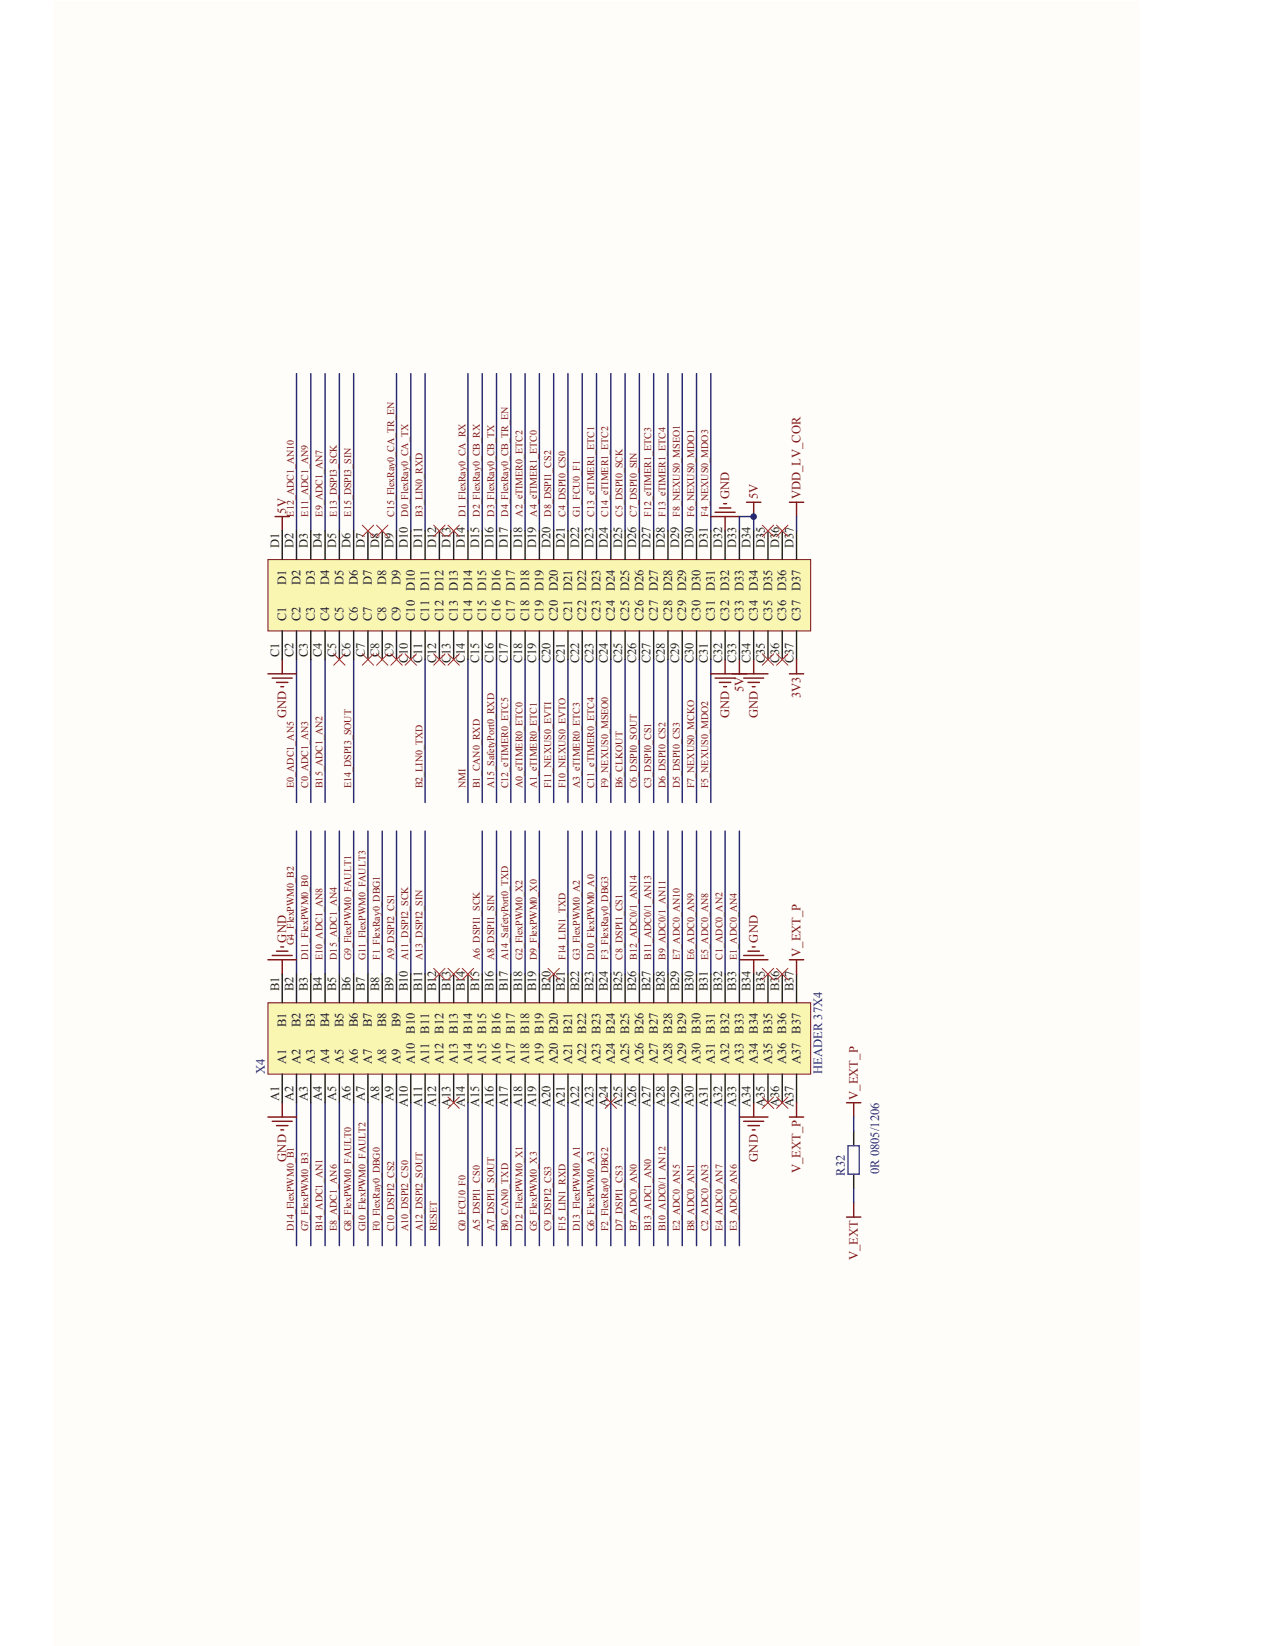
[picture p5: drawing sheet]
<svg xmlns="http://www.w3.org/2000/svg" width="216mm" height="279mm" viewBox="0 0 216 279" stroke-linecap="round" stroke-linejoin="round" font-family="sans-serif">
<path d="M9.1 .3h184.3v279.1h-184.3z" fill="#fefdf9"/>
<path d="M9.1 .3h184.3v279.1h-184.3z" fill="none" stroke="#fefdf9" stroke-width=".17"/>
<path d="M9.1 .3h184.3v279.1h-184.3z" fill="#fefdf9"/>
<path d="M9.1 .3h184.3v279.1h-184.3z" fill="none" stroke="#fefdf9" stroke-width=".17"/>
<g fill="none" stroke="#272872" stroke-width=".24">
<path d="M50.3 63.4v26.7M52.8 63.4v26.7M55.2 63.4v26.7M57.6 63.4v26.7M60 63.4v26.7M67.3 63.4v26.7M69.7 63.4v26.7M72.2 63.4v26.7M79.4 63.4v26.7M81.9 63.4v26.7M84.3 63.4v26.7M86.7 63.4v26.7"/>
<path d="M89.1 63.4v26.7M91.6 63.4v26.7M94 63.4v26.7M96.4 63.4v26.7M98.8 63.4v26.7M101.3 63.4v26.7M103.7 63.4v26.7M106.1 63.4v26.7M108.5 63.4v26.7M111 63.4v26.7M113.4 63.4v26.7M115.8 63.4v26.7"/>
<path d="M118.2 63.4v26.7M120.6 63.4v26.7M125.5 90.1v-2.4h2.4v2.4M50.3 112v24.2M52.8 112v24.2M55.2 112v24.2M60 112v24.2M72.2 112v24.2M79.4 112v24.2M81.9 112v24.2M84.3 112v24.2M86.7 112v24.2"/>
<path d="M89.1 112v24.2M91.6 112v24.2M94 112v24.2M96.4 112v24.2M98.8 112v24.2M101.3 112v24.2M103.7 112v24.2M106.1 112v24.2M108.5 112v24.2M113.4 112v24.2M115.8 112v24.2M118.2 112v24.2"/>
<path d="M120.6 112v24.2M50.3 141.1v24.2M52.8 141.1v24.2M55.2 141.1v24.2M60 141.1v24.2M62.5 141.1v24.2M67.3 141.1v24.2M69.7 141.1v24.2M72.2 141.1v24.2M81.9 141.1v24.2M84.3 141.1v24.2M86.7 141.1v24.2"/>
<path d="M89.1 141.1v24.2M91.6 141.1v24.2M96.4 141.1v24.2M98.8 141.1v24.2M101.3 141.1v24.2M103.7 141.1v24.2M108.5 141.1v24.2M111 141.1v24.2M113.4 141.1v24.2M115.8 141.1v24.2M118.2 141.1v24.2M120.6 141.1v24.2"/>
<path d="M123.1 141.1v24.2M50.3 187.2v24.2M52.8 187.2v24.2M55.2 187.2v24.2M60 187.2v24.2M62.5 187.2v24.2M64.9 187.2v24.2M67.3 187.2v24.2M69.7 187.2v24.2M72.2 187.2v24.2M74.6 187.2v24.2M79.4 187.2v24.2"/>
<path d="M81.9 187.2v24.2M84.3 187.2v24.2M86.7 187.2v24.2M89.1 187.2v24.2M91.6 187.2v24.2M96.4 187.2v24.2M101.3 187.2v24.2M106.1 187.2v24.2M108.5 187.2v24.2M111 187.2v24.2M113.4 187.2v24.2M115.8 187.2v24.2"/>
<path d="M118.2 187.2v24.2M120.6 187.2v24.2M123.1 187.2v24.2"/>
</g>
<g fill="none" stroke="#7d1315" stroke-width=".24">
<path d="M46.7 87.7h2.4M47.9 87.7v2.4M120.6 87.7h4.9M121.4 87h3.4M122.1 86.2h1.9M122.8 85.5h.5M123.1 87.7v2.4M126.7 85.3h2.4M127.9 85.3v2.4M45.5 114.4h4.8M46.2 115.1h3.4M46.9 115.8h2"/>
<path d="M47.7 116.6h.4M47.9 112v2.4M120.6 114.4h9.7M121.4 115.1h3.4M122.1 115.8h1.9M122.8 116.6h.5M123.1 112v2.4M125.5 112v2.4M126.2 115.1h3.4M127 115.8h1.9M127.7 116.6h.5M127.9 112v2.4"/>
<path d="M45.5 162.9h4.8M46.2 162.2h3.4M46.9 161.5h2M47.7 160.7h.4M47.9 162.9v2.4M125.5 162.9h4.8M126.2 162.2h3.4M127 161.5h1.9M127.7 160.7h.5M127.9 162.9v2.4M45.5 189.6h4.8M46.2 190.3h3.4"/>
<path d="M46.9 191.1h2M47.7 191.8h.4M47.9 187.2v2.4M125.5 189.6h4.8M126.2 190.3h3.4M127 191.1h1.9M127.7 191.8h.5M127.9 187.2v2.4"/>
</g>
<path d="M45.5 170.2h92.1v12.1h-92.1z" fill="#f8f6b1"/>
<path d="M45.5 170.2h92.1v12.1h-92.1z" fill="none" stroke="#7d1315" stroke-width=".17"/>
<g fill="none" stroke="#231f20" stroke-width=".24">
<path d="M47.9 165.3v4.9M50.3 165.3v4.9M52.8 165.3v4.9M55.2 165.3v4.9M57.6 165.3v4.9M60 165.3v4.9M62.5 165.3v4.9M64.9 165.3v4.9M67.3 165.3v4.9M69.7 165.3v4.9M72.2 165.3v4.9M74.6 165.3v4.9"/>
<path d="M77 165.3v4.9M79.4 165.3v4.9M81.9 165.3v4.9M84.3 165.3v4.9M86.7 165.3v4.9M89.1 165.3v4.9M91.6 165.3v4.9M94 165.3v4.9M96.4 165.3v4.9M98.8 165.3v4.9M101.3 165.3v4.9M103.7 165.3v4.9"/>
<path d="M106.1 165.3v4.9M108.5 165.3v4.9M111 165.3v4.9M113.4 165.3v4.9M115.8 165.3v4.9M118.2 165.3v4.9M120.6 165.3v4.9M123.1 165.3v4.9M47.9 182.3v4.9M50.3 182.3v4.9M52.8 182.3v4.9M55.2 182.3v4.9"/>
<path d="M57.6 182.3v4.9M60 182.3v4.9M62.5 182.3v4.9M64.9 182.3v4.9M67.3 182.3v4.9M69.7 182.3v4.9M72.2 182.3v4.9M74.6 182.3v4.9M77 182.3v4.9M79.4 182.3v4.9M81.9 182.3v4.9M84.3 182.3v4.9"/>
<path d="M86.7 182.3v4.9M89.1 182.3v4.9M91.6 182.3v4.9M94 182.3v4.9M96.4 182.3v4.9M98.8 182.3v4.9M101.3 182.3v4.9M103.7 182.3v4.9M106.1 182.3v4.9M108.5 182.3v4.9M111 182.3v4.9M113.4 182.3v4.9"/>
<path d="M115.8 182.3v4.9M118.2 182.3v4.9M120.6 182.3v4.9M123.1 182.3v4.9"/>
</g>
<path d="M45.5 95h92.1v12.1h-92.1z" fill="#f8f6b1"/>
<path d="M45.5 95h92.1v12.1h-92.1z" fill="none" stroke="#7d1315" stroke-width=".17"/>
<g fill="none" stroke="#231f20" stroke-width=".24">
<path d="M47.9 90.1v4.9M50.3 90.1v4.9M52.8 90.1v4.9M55.2 90.1v4.9M57.6 90.1v4.9M60 90.1v4.9M62.5 90.1v4.9M64.9 90.1v4.9M67.3 90.1v4.9M69.7 90.1v4.9M72.2 90.1v4.9M74.6 90.1v4.9"/>
<path d="M77 90.1v4.9M79.4 90.1v4.9M81.9 90.1v4.9M84.3 90.1v4.9M86.7 90.1v4.9M89.1 90.1v4.9M91.6 90.1v4.9M94 90.1v4.9M96.4 90.1v4.9M98.8 90.1v4.9M101.3 90.1v4.9M103.7 90.1v4.9"/>
<path d="M106.1 90.1v4.9M108.5 90.1v4.9M111 90.1v4.9M113.4 90.1v4.9M115.8 90.1v4.9M118.2 90.1v4.9M120.6 90.1v4.9M123.1 90.1v4.9M125.5 90.1v4.9M127.9 90.1v4.9M130.3 90.1v4.9M132.8 90.1v4.9"/>
<path d="M135.2 90.1v4.9M47.9 107.1v4.9M50.3 107.1v4.9M52.8 107.1v4.9M55.2 107.1v4.9M57.6 107.1v4.9M60 107.1v4.9M62.5 107.1v4.9M64.9 107.1v4.9M67.3 107.1v4.9M69.7 107.1v4.9M72.2 107.1v4.9"/>
<path d="M74.6 107.1v4.9M77 107.1v4.9M79.4 107.1v4.9M81.9 107.1v4.9M84.3 107.1v4.9M86.7 107.1v4.9M89.1 107.1v4.9M91.6 107.1v4.9M94 107.1v4.9M96.4 107.1v4.9M98.8 107.1v4.9M101.3 107.1v4.9"/>
<path d="M103.7 107.1v4.9M106.1 107.1v4.9M108.5 107.1v4.9M111 107.1v4.9M113.4 107.1v4.9M115.8 107.1v4.9M118.2 107.1v4.9M120.6 107.1v4.9M123.1 107.1v4.9M125.5 107.1v4.9M127.9 107.1v4.9M130.3 107.1v4.9"/>
<path d="M132.8 107.1v4.9M135.2 107.1v4.9M125.5 165.3v4.9M127.9 165.3v4.9M130.3 165.3v4.9M132.8 165.3v4.9M135.2 165.3v4.9M125.5 182.3v4.9M127.9 182.3v4.9M130.3 182.3v4.9M132.8 182.3v4.9M135.2 182.3v4.9"/>
<path d="M144.9 192v2.5M144.9 199.3v2.4"/>
</g>
<g fill="none" stroke="#ee1f23" stroke-width=".17">
<path d="M61.5 89.1l1.9 2M63.4 89.1l-1.9 2M63.9 89.1l1.9 2M65.8 89.1l-1.9 2M73.6 89.1l1.9 2M75.5 89.1l-1.9 2M76 89.1l2 2M78 89.1l-2 2M129.4 89.1l1.9 2M131.3 89.1l-1.9 2M131.8 89.1l1.9 2M133.7 89.1l-1.9 2"/>
<path d="M56.6 111l2 1.9M58.6 111l-2 1.9M61.5 111l1.9 1.9M63.4 111l-1.9 1.9M63.9 111l1.9 1.9M65.8 111l-1.9 1.9M66.3 111l2 1.9M68.3 111l-2 1.9M68.8 111l1.9 1.9M70.7 111l-1.9 1.9M73.6 111l1.9 1.9M75.5 111l-1.9 1.9"/>
<path d="M76 111l2 1.9M78 111l-2 1.9M129.4 111l1.9 1.9M131.3 111l-1.9 1.9M131.8 111l1.9 1.9M133.7 111l-1.9 1.9M73.6 164.4l1.9 1.9M75.5 164.4l-1.9 1.9M76 164.4l2 1.9M78 164.4l-2 1.9M78.5 164.4l1.9 1.9M80.4 164.4l-1.9 1.9"/>
<path d="M93 164.4l1.9 1.9M94.9 164.4l-1.9 1.9M129.4 164.4l1.9 1.9M131.3 164.4l-1.9 1.9M131.8 164.4l1.9 1.9M133.7 164.4l-1.9 1.9M76 186.2l2 2M78 186.2l-2 2M102.7 186.2l1.9 2M104.6 186.2l-1.9 2M129.4 186.2l1.9 2M131.3 186.2l-1.9 2"/>
<path d="M131.8 186.2l1.9 2M133.7 186.2l-1.9 2"/>
</g>
<path d="M134 85.3h2.4M135.2 85.3v2.4M134 114.4h2.4M135.2 112v2.4M134 162.9h2.4M135.2 162.9v2.4M134 189.6h2.4M135.2 187.2v2.4M143.7 187.2h2.4M144.9 187.2v2.4M143.7 206.6h2.4M144.9 204.2v2.4" fill="none" stroke="#7d1315" stroke-width=".24"/>
<g fill="none" stroke="#272872" stroke-width=".24">
<path d="M135.2 87.7v2.4M111 112v24.2M57.6 141.1v24.2M64.9 141.1v24.2M106.1 141.1v24.2M125.5 141.1v24.2M57.6 187.2v24.2M94 187.2v24.2M98.8 187.2v24.2M103.7 187.2v24.2M125.5 187.2v24.2M144.9 189.6v2.4"/>
<path d="M144.9 201.7v2.5"/>
</g>
<path d="M143.9 194.5h1.9v4.8h-1.9z" fill="none" stroke="#3153a4" stroke-width=".24"/>
<circle cx="127.9" cy="87.7" r=".47" fill="#272872"/>
<circle cx="127.9" cy="87.7" r=".47" fill="none" stroke="#272872" stroke-width=".17"/>
<g font-size="2.1" fill="#7d1315">
<text x="48.6" y="87.2" transform="rotate(-90 48.6 87.2)">5V</text>
<text x="123.8" y="84.8" transform="rotate(-90 123.8 84.8)">GND</text>
<text x="128.6" y="84.8" transform="rotate(-90 128.6 84.8)">5V</text>
<text x="135.9" y="84.8" transform="rotate(-90 135.9 84.8)">VDD_LV_COR</text>
<text x="126.2" y="117.5" transform="rotate(-90 126.2 117.5)">5V</text>
<text x="135.9" y="118.6" transform="rotate(-90 135.9 118.6)">3V3</text>
<text x="48.6" y="121.9" transform="rotate(-90 48.6 121.9)">GND</text>
<text x="123.8" y="121.9" transform="rotate(-90 123.8 121.9)">GND</text>
<text x="128.6" y="121.9" transform="rotate(-90 128.6 121.9)">GND</text>
<text x="48.6" y="160" transform="rotate(-90 48.6 160)">GND</text>
<text x="128.6" y="160" transform="rotate(-90 128.6 160)">GND</text>
<text x="135.9" y="162.4" transform="rotate(-90 135.9 162.4)">V_EXT_P</text>
<text x="145.6" y="186.7" transform="rotate(-90 145.6 186.7)">V_EXT_P</text>
<text x="48.6" y="197.2" transform="rotate(-90 48.6 197.2)">GND</text>
<text x="128.6" y="197.2" transform="rotate(-90 128.6 197.2)">GND</text>
<text x="135.9" y="199.2" transform="rotate(-90 135.9 199.2)">V_EXT_P</text>
<text x="145.6" y="213.9" transform="rotate(-90 145.6 213.9)">V_EXT</text>
</g>
<g font-size="2.1" fill="#231f20">
<text x="47.4" y="93" transform="rotate(-90 47.4 93)">D1</text>
<text x="49.8" y="93" transform="rotate(-90 49.8 93)">D2</text>
<text x="52.2" y="93" transform="rotate(-90 52.2 93)">D3</text>
<text x="54.7" y="93" transform="rotate(-90 54.7 93)">D4</text>
<text x="57.1" y="93" transform="rotate(-90 57.1 93)">D5</text>
<text x="59.5" y="93" transform="rotate(-90 59.5 93)">D6</text>
<text x="61.9" y="93" transform="rotate(-90 61.9 93)">D7</text>
<text x="64.4" y="93" transform="rotate(-90 64.4 93)">D8</text>
<text x="66.8" y="93" transform="rotate(-90 66.8 93)">D9</text>
<text x="69.2" y="93" transform="rotate(-90 69.2 93)">D10</text>
<text x="71.6" y="93" transform="rotate(-90 71.6 93)">D11</text>
<text x="74.1" y="93" transform="rotate(-90 74.1 93)">D12</text>
<text x="76.5" y="93" transform="rotate(-90 76.5 93)">D13</text>
<text x="78.9" y="93" transform="rotate(-90 78.9 93)">D14</text>
<text x="81.3" y="93" transform="rotate(-90 81.3 93)">D15</text>
<text x="83.8" y="93" transform="rotate(-90 83.8 93)">D16</text>
<text x="86.2" y="93" transform="rotate(-90 86.2 93)">D17</text>
<text x="88.6" y="93" transform="rotate(-90 88.6 93)">D18</text>
<text x="91" y="93" transform="rotate(-90 91 93)">D19</text>
<text x="93.5" y="93" transform="rotate(-90 93.5 93)">D20</text>
<text x="95.9" y="93" transform="rotate(-90 95.9 93)">D21</text>
<text x="98.3" y="93" transform="rotate(-90 98.3 93)">D22</text>
<text x="100.7" y="93" transform="rotate(-90 100.7 93)">D23</text>
<text x="103.2" y="93" transform="rotate(-90 103.2 93)">D24</text>
<text x="105.6" y="93" transform="rotate(-90 105.6 93)">D25</text>
<text x="108" y="93" transform="rotate(-90 108 93)">D26</text>
<text x="110.4" y="93" transform="rotate(-90 110.4 93)">D27</text>
<text x="112.9" y="93" transform="rotate(-90 112.9 93)">D28</text>
<text x="115.3" y="93" transform="rotate(-90 115.3 93)">D29</text>
<text x="117.7" y="93" transform="rotate(-90 117.7 93)">D30</text>
<text x="120.1" y="93" transform="rotate(-90 120.1 93)">D31</text>
<text x="122.6" y="93" transform="rotate(-90 122.6 93)">D32</text>
<text x="125" y="93" transform="rotate(-90 125 93)">D33</text>
<text x="127.4" y="93" transform="rotate(-90 127.4 93)">D34</text>
<text x="129.8" y="93" transform="rotate(-90 129.8 93)">D35</text>
<text x="132.3" y="93" transform="rotate(-90 132.3 93)">D36</text>
<text x="134.7" y="93" transform="rotate(-90 134.7 93)">D37</text>
<text x="48.6" y="99.3" transform="rotate(-90 48.6 99.3)">D1</text>
<text x="51" y="99.3" transform="rotate(-90 51 99.3)">D2</text>
<text x="53.4" y="99.3" transform="rotate(-90 53.4 99.3)">D3</text>
<text x="55.9" y="99.3" transform="rotate(-90 55.9 99.3)">D4</text>
<text x="58.3" y="99.3" transform="rotate(-90 58.3 99.3)">D5</text>
<text x="60.7" y="99.3" transform="rotate(-90 60.7 99.3)">D6</text>
<text x="63.1" y="99.3" transform="rotate(-90 63.1 99.3)">D7</text>
<text x="65.6" y="99.3" transform="rotate(-90 65.6 99.3)">D8</text>
<text x="68" y="99.3" transform="rotate(-90 68 99.3)">D9</text>
<text x="48.6" y="105.4" transform="rotate(-90 48.6 105.4)">C1</text>
<text x="51" y="105.4" transform="rotate(-90 51 105.4)">C2</text>
<text x="53.4" y="105.4" transform="rotate(-90 53.4 105.4)">C3</text>
<text x="55.9" y="105.4" transform="rotate(-90 55.9 105.4)">C4</text>
<text x="58.3" y="105.4" transform="rotate(-90 58.3 105.4)">C5</text>
<text x="60.7" y="105.4" transform="rotate(-90 60.7 105.4)">C6</text>
<text x="63.1" y="105.4" transform="rotate(-90 63.1 105.4)">C7</text>
<text x="65.6" y="105.4" transform="rotate(-90 65.6 105.4)">C8</text>
<text x="68" y="105.4" transform="rotate(-90 68 105.4)">C9</text>
<text x="70.4" y="105.4" transform="rotate(-90 70.4 105.4)">C10 D10</text>
<text x="72.8" y="105.4" transform="rotate(-90 72.8 105.4)">C11 D11</text>
<text x="75.3" y="105.4" transform="rotate(-90 75.3 105.4)">C12 D12</text>
<text x="77.7" y="105.4" transform="rotate(-90 77.7 105.4)">C13 D13</text>
<text x="80.1" y="105.4" transform="rotate(-90 80.1 105.4)">C14 D14</text>
<text x="82.5" y="105.4" transform="rotate(-90 82.5 105.4)">C15 D15</text>
<text x="85" y="105.4" transform="rotate(-90 85 105.4)">C16 D16</text>
<text x="87.4" y="105.4" transform="rotate(-90 87.4 105.4)">C17 D17</text>
<text x="89.8" y="105.4" transform="rotate(-90 89.8 105.4)">C18 D18</text>
<text x="92.2" y="105.4" transform="rotate(-90 92.2 105.4)">C19 D19</text>
<text x="94.7" y="105.4" transform="rotate(-90 94.7 105.4)">C20 D20</text>
<text x="97.1" y="105.4" transform="rotate(-90 97.1 105.4)">C21 D21</text>
<text x="99.5" y="105.4" transform="rotate(-90 99.5 105.4)">C22 D22</text>
<text x="101.9" y="105.4" transform="rotate(-90 101.9 105.4)">C23 D23</text>
<text x="104.4" y="105.4" transform="rotate(-90 104.4 105.4)">C24 D24</text>
<text x="106.8" y="105.4" transform="rotate(-90 106.8 105.4)">C25 D25</text>
<text x="109.2" y="105.4" transform="rotate(-90 109.2 105.4)">C26 D26</text>
<text x="111.6" y="105.4" transform="rotate(-90 111.6 105.4)">C27 D27</text>
<text x="114.1" y="105.4" transform="rotate(-90 114.1 105.4)">C28 D28</text>
<text x="116.5" y="105.4" transform="rotate(-90 116.5 105.4)">C29 D29</text>
<text x="118.9" y="105.4" transform="rotate(-90 118.9 105.4)">C30 D30</text>
<text x="121.3" y="105.4" transform="rotate(-90 121.3 105.4)">C31 D31</text>
<text x="123.8" y="105.4" transform="rotate(-90 123.8 105.4)">C32 D32</text>
<text x="126.2" y="105.4" transform="rotate(-90 126.2 105.4)">C33 D33</text>
<text x="128.6" y="105.4" transform="rotate(-90 128.6 105.4)">C34 D34</text>
<text x="131" y="105.4" transform="rotate(-90 131 105.4)">C35 D35</text>
<text x="133.5" y="105.4" transform="rotate(-90 133.5 105.4)">C36 D36</text>
<text x="135.9" y="105.4" transform="rotate(-90 135.9 105.4)">C37 D37</text>
<text x="47.4" y="111.5" transform="rotate(-90 47.4 111.5)">C1</text>
<text x="49.8" y="111.5" transform="rotate(-90 49.8 111.5)">C2</text>
<text x="52.2" y="111.5" transform="rotate(-90 52.2 111.5)">C3</text>
<text x="54.7" y="111.5" transform="rotate(-90 54.7 111.5)">C4</text>
<text x="57.1" y="111.5" transform="rotate(-90 57.1 111.5)">C5</text>
<text x="59.5" y="111.5" transform="rotate(-90 59.5 111.5)">C6</text>
<text x="61.9" y="111.5" transform="rotate(-90 61.9 111.5)">C7</text>
<text x="64.4" y="111.5" transform="rotate(-90 64.4 111.5)">C8</text>
<text x="66.8" y="111.5" transform="rotate(-90 66.8 111.5)">C9</text>
<text x="69.2" y="112.6" transform="rotate(-90 69.2 112.6)">C10</text>
<text x="71.6" y="112.6" transform="rotate(-90 71.6 112.6)">C11</text>
<text x="74.1" y="112.6" transform="rotate(-90 74.1 112.6)">C12</text>
<text x="76.5" y="112.6" transform="rotate(-90 76.5 112.6)">C13</text>
<text x="78.9" y="112.6" transform="rotate(-90 78.9 112.6)">C14</text>
<text x="81.3" y="112.6" transform="rotate(-90 81.3 112.6)">C15</text>
<text x="83.8" y="112.6" transform="rotate(-90 83.8 112.6)">C16</text>
<text x="86.2" y="112.6" transform="rotate(-90 86.2 112.6)">C17</text>
<text x="88.6" y="112.6" transform="rotate(-90 88.6 112.6)">C18</text>
<text x="91" y="112.6" transform="rotate(-90 91 112.6)">C19</text>
<text x="93.5" y="112.6" transform="rotate(-90 93.5 112.6)">C20</text>
<text x="95.9" y="112.6" transform="rotate(-90 95.9 112.6)">C21</text>
<text x="98.3" y="112.6" transform="rotate(-90 98.3 112.6)">C22</text>
<text x="100.7" y="112.6" transform="rotate(-90 100.7 112.6)">C23</text>
<text x="103.2" y="112.6" transform="rotate(-90 103.2 112.6)">C24</text>
<text x="105.6" y="112.6" transform="rotate(-90 105.6 112.6)">C25</text>
<text x="108" y="112.6" transform="rotate(-90 108 112.6)">C26</text>
<text x="110.4" y="112.6" transform="rotate(-90 110.4 112.6)">C27</text>
<text x="112.9" y="112.6" transform="rotate(-90 112.9 112.6)">C28</text>
<text x="115.3" y="112.6" transform="rotate(-90 115.3 112.6)">C29</text>
<text x="117.7" y="112.6" transform="rotate(-90 117.7 112.6)">C30</text>
<text x="120.1" y="112.6" transform="rotate(-90 120.1 112.6)">C31</text>
<text x="122.6" y="112.6" transform="rotate(-90 122.6 112.6)">C32</text>
<text x="125" y="112.6" transform="rotate(-90 125 112.6)">C33</text>
<text x="127.4" y="112.6" transform="rotate(-90 127.4 112.6)">C34</text>
<text x="129.8" y="112.6" transform="rotate(-90 129.8 112.6)">C35</text>
<text x="132.3" y="112.6" transform="rotate(-90 132.3 112.6)">C36</text>
<text x="134.7" y="112.6" transform="rotate(-90 134.7 112.6)">C37</text>
<text x="47.4" y="168.3" transform="rotate(-90 47.4 168.3)">B1</text>
<text x="49.8" y="168.3" transform="rotate(-90 49.8 168.3)">B2</text>
<text x="52.2" y="168.3" transform="rotate(-90 52.2 168.3)">B3</text>
<text x="54.7" y="168.3" transform="rotate(-90 54.7 168.3)">B4</text>
<text x="57.1" y="168.3" transform="rotate(-90 57.1 168.3)">B5</text>
<text x="59.5" y="168.3" transform="rotate(-90 59.5 168.3)">B6</text>
<text x="61.9" y="168.3" transform="rotate(-90 61.9 168.3)">B7</text>
<text x="64.4" y="168.3" transform="rotate(-90 64.4 168.3)">B8</text>
<text x="66.8" y="168.3" transform="rotate(-90 66.8 168.3)">B9</text>
<text x="69.2" y="168.3" transform="rotate(-90 69.2 168.3)">B10</text>
<text x="71.6" y="168.3" transform="rotate(-90 71.6 168.3)">B11</text>
<text x="74.1" y="168.3" transform="rotate(-90 74.1 168.3)">B12</text>
<text x="76.5" y="168.3" transform="rotate(-90 76.5 168.3)">B13</text>
<text x="78.9" y="168.3" transform="rotate(-90 78.9 168.3)">B14</text>
<text x="81.3" y="168.3" transform="rotate(-90 81.3 168.3)">B15</text>
<text x="83.8" y="168.3" transform="rotate(-90 83.8 168.3)">B16</text>
<text x="86.2" y="168.3" transform="rotate(-90 86.2 168.3)">B17</text>
<text x="88.6" y="168.3" transform="rotate(-90 88.6 168.3)">B18</text>
<text x="91" y="168.3" transform="rotate(-90 91 168.3)">B19</text>
<text x="93.5" y="168.3" transform="rotate(-90 93.5 168.3)">B20</text>
<text x="95.9" y="168.3" transform="rotate(-90 95.9 168.3)">B21</text>
<text x="98.3" y="168.3" transform="rotate(-90 98.3 168.3)">B22</text>
<text x="100.7" y="168.3" transform="rotate(-90 100.7 168.3)">B23</text>
<text x="103.2" y="168.3" transform="rotate(-90 103.2 168.3)">B24</text>
<text x="105.6" y="168.3" transform="rotate(-90 105.6 168.3)">B25</text>
<text x="108" y="168.3" transform="rotate(-90 108 168.3)">B26</text>
<text x="110.4" y="168.3" transform="rotate(-90 110.4 168.3)">B27</text>
<text x="112.9" y="168.3" transform="rotate(-90 112.9 168.3)">B28</text>
<text x="115.3" y="168.3" transform="rotate(-90 115.3 168.3)">B29</text>
<text x="117.7" y="168.3" transform="rotate(-90 117.7 168.3)">B30</text>
<text x="120.1" y="168.3" transform="rotate(-90 120.1 168.3)">B31</text>
<text x="122.6" y="168.3" transform="rotate(-90 122.6 168.3)">B32</text>
<text x="125" y="168.3" transform="rotate(-90 125 168.3)">B33</text>
<text x="127.4" y="168.3" transform="rotate(-90 127.4 168.3)">B34</text>
<text x="129.8" y="168.3" transform="rotate(-90 129.8 168.3)">B35</text>
<text x="132.3" y="168.3" transform="rotate(-90 132.3 168.3)">B36</text>
<text x="134.7" y="168.3" transform="rotate(-90 134.7 168.3)">B37</text>
<text x="48.6" y="174.4" transform="rotate(-90 48.6 174.4)">B1</text>
<text x="51" y="174.4" transform="rotate(-90 51 174.4)">B2</text>
<text x="53.4" y="174.4" transform="rotate(-90 53.4 174.4)">B3</text>
<text x="55.9" y="174.4" transform="rotate(-90 55.9 174.4)">B4</text>
<text x="58.3" y="174.4" transform="rotate(-90 58.3 174.4)">B5</text>
<text x="60.7" y="174.4" transform="rotate(-90 60.7 174.4)">B6</text>
<text x="63.1" y="174.4" transform="rotate(-90 63.1 174.4)">B7</text>
<text x="65.6" y="174.4" transform="rotate(-90 65.6 174.4)">B8</text>
<text x="68" y="174.4" transform="rotate(-90 68 174.4)">B9</text>
<text x="48.6" y="180.6" transform="rotate(-90 48.6 180.6)">A1</text>
<text x="51" y="180.6" transform="rotate(-90 51 180.6)">A2</text>
<text x="53.4" y="180.6" transform="rotate(-90 53.4 180.6)">A3</text>
<text x="55.9" y="180.6" transform="rotate(-90 55.9 180.6)">A4</text>
<text x="58.3" y="180.6" transform="rotate(-90 58.3 180.6)">A5</text>
<text x="60.7" y="180.6" transform="rotate(-90 60.7 180.6)">A6</text>
<text x="63.1" y="180.6" transform="rotate(-90 63.1 180.6)">A7</text>
<text x="65.6" y="180.6" transform="rotate(-90 65.6 180.6)">A8</text>
<text x="68" y="180.6" transform="rotate(-90 68 180.6)">A9</text>
<text x="70.4" y="180.6" transform="rotate(-90 70.4 180.6)">A10 B10</text>
<text x="72.8" y="180.6" transform="rotate(-90 72.8 180.6)">A11 B11</text>
<text x="75.3" y="180.6" transform="rotate(-90 75.3 180.6)">A12 B12</text>
<text x="77.7" y="180.6" transform="rotate(-90 77.7 180.6)">A13 B13</text>
<text x="80.1" y="180.6" transform="rotate(-90 80.1 180.6)">A14 B14</text>
<text x="82.5" y="180.6" transform="rotate(-90 82.5 180.6)">A15 B15</text>
<text x="85" y="180.6" transform="rotate(-90 85 180.6)">A16 B16</text>
<text x="87.4" y="180.6" transform="rotate(-90 87.4 180.6)">A17 B17</text>
<text x="89.8" y="180.6" transform="rotate(-90 89.8 180.6)">A18 B18</text>
<text x="92.2" y="180.6" transform="rotate(-90 92.2 180.6)">A19 B19</text>
<text x="94.7" y="180.6" transform="rotate(-90 94.7 180.6)">A20 B20</text>
<text x="97.1" y="180.6" transform="rotate(-90 97.1 180.6)">A21 B21</text>
<text x="99.5" y="180.6" transform="rotate(-90 99.5 180.6)">A22 B22</text>
<text x="101.9" y="180.6" transform="rotate(-90 101.9 180.6)">A23 B23</text>
<text x="104.4" y="180.6" transform="rotate(-90 104.4 180.6)">A24 B24</text>
<text x="106.8" y="180.6" transform="rotate(-90 106.8 180.6)">A25 B25</text>
<text x="109.2" y="180.6" transform="rotate(-90 109.2 180.6)">A26 B26</text>
<text x="111.6" y="180.6" transform="rotate(-90 111.6 180.6)">A27 B27</text>
<text x="114.1" y="180.6" transform="rotate(-90 114.1 180.6)">A28 B28</text>
<text x="116.5" y="180.6" transform="rotate(-90 116.5 180.6)">A29 B29</text>
<text x="118.9" y="180.6" transform="rotate(-90 118.9 180.6)">A30 B30</text>
<text x="121.3" y="180.6" transform="rotate(-90 121.3 180.6)">A31 B31</text>
<text x="123.8" y="180.6" transform="rotate(-90 123.8 180.6)">A32 B32</text>
<text x="126.2" y="180.6" transform="rotate(-90 126.2 180.6)">A33 B33</text>
<text x="128.6" y="180.6" transform="rotate(-90 128.6 180.6)">A34 B34</text>
<text x="131" y="180.6" transform="rotate(-90 131 180.6)">A35 B35</text>
<text x="133.5" y="180.6" transform="rotate(-90 133.5 180.6)">A36 B36</text>
<text x="135.9" y="180.6" transform="rotate(-90 135.9 180.6)">A37 B37</text>
<text x="47.4" y="186.9" transform="rotate(-90 47.4 186.9)">A1</text>
<text x="49.8" y="186.9" transform="rotate(-90 49.8 186.9)">A2</text>
<text x="52.2" y="186.9" transform="rotate(-90 52.2 186.9)">A3</text>
<text x="54.7" y="186.9" transform="rotate(-90 54.7 186.9)">A4</text>
<text x="57.1" y="186.9" transform="rotate(-90 57.1 186.9)">A5</text>
<text x="59.5" y="186.9" transform="rotate(-90 59.5 186.9)">A6</text>
<text x="61.9" y="186.9" transform="rotate(-90 61.9 186.9)">A7</text>
<text x="64.4" y="186.9" transform="rotate(-90 64.4 186.9)">A8</text>
<text x="66.8" y="186.9" transform="rotate(-90 66.8 186.9)">A9</text>
<text x="69.2" y="188" transform="rotate(-90 69.2 188)">A10</text>
<text x="71.6" y="188" transform="rotate(-90 71.6 188)">A11</text>
<text x="74.1" y="188" transform="rotate(-90 74.1 188)">A12</text>
<text x="76.5" y="188" transform="rotate(-90 76.5 188)">A13</text>
<text x="78.9" y="188" transform="rotate(-90 78.9 188)">A14</text>
<text x="81.3" y="188" transform="rotate(-90 81.3 188)">A15</text>
<text x="83.8" y="188" transform="rotate(-90 83.8 188)">A16</text>
<text x="86.2" y="188" transform="rotate(-90 86.2 188)">A17</text>
<text x="88.6" y="188" transform="rotate(-90 88.6 188)">A18</text>
<text x="91" y="188" transform="rotate(-90 91 188)">A19</text>
<text x="93.5" y="188" transform="rotate(-90 93.5 188)">A20</text>
<text x="95.9" y="188" transform="rotate(-90 95.9 188)">A21</text>
<text x="98.3" y="188" transform="rotate(-90 98.3 188)">A22</text>
<text x="100.7" y="188" transform="rotate(-90 100.7 188)">A23</text>
<text x="103.2" y="188" transform="rotate(-90 103.2 188)">A24</text>
<text x="105.6" y="188" transform="rotate(-90 105.6 188)">A25</text>
<text x="108" y="188" transform="rotate(-90 108 188)">A26</text>
<text x="110.4" y="188" transform="rotate(-90 110.4 188)">A27</text>
<text x="112.9" y="188" transform="rotate(-90 112.9 188)">A28</text>
<text x="115.3" y="188" transform="rotate(-90 115.3 188)">A29</text>
<text x="117.7" y="188" transform="rotate(-90 117.7 188)">A30</text>
<text x="120.1" y="188" transform="rotate(-90 120.1 188)">A31</text>
<text x="122.6" y="188" transform="rotate(-90 122.6 188)">A32</text>
<text x="125" y="188" transform="rotate(-90 125 188)">A33</text>
<text x="127.4" y="188" transform="rotate(-90 127.4 188)">A34</text>
<text x="129.8" y="188" transform="rotate(-90 129.8 188)">A35</text>
<text x="132.3" y="188" transform="rotate(-90 132.3 188)">A36</text>
<text x="134.7" y="188" transform="rotate(-90 134.7 188)">A37</text>
</g>
<g font-size="2.1" fill="#272872">
<text x="45" y="182.3" transform="rotate(-90 45 182.3)">X4</text>
<text x="139.5" y="182.3" transform="rotate(-90 139.5 182.3)">HEADER 37X4</text>
<text x="143.4" y="199.6" transform="rotate(-90 143.4 199.6)">R32</text>
<text x="149.2" y="199.3" transform="rotate(-90 149.2 199.3)">0R 0805/1206</text>
</g>
<g font-size="1.7" fill="#7d1315">
<text x="49.9" y="87.7" transform="rotate(-90 49.9 87.7)">E12_ADC1_AN10</text>
<text x="52.3" y="87.7" transform="rotate(-90 52.3 87.7)">E11_ADC1_AN9</text>
<text x="54.8" y="87.7" transform="rotate(-90 54.8 87.7)">E9_ADC1_AN7</text>
<text x="57.2" y="87.7" transform="rotate(-90 57.2 87.7)">E13_DSPI3_SCK</text>
<text x="59.6" y="87.7" transform="rotate(-90 59.6 87.7)">E15_DSPI3_SIN</text>
<text x="66.9" y="87.7" transform="rotate(-90 66.9 87.7)">C15_FlexRay0_CA_TR_EN</text>
<text x="69.3" y="87.7" transform="rotate(-90 69.3 87.7)">D0_FlexRay0_CA_TX</text>
<text x="71.7" y="87.7" transform="rotate(-90 71.7 87.7)">B3_LIN0_RXD</text>
<text x="79" y="87.7" transform="rotate(-90 79 87.7)">D1_FlexRay0_CA_RX</text>
<text x="81.4" y="87.7" transform="rotate(-90 81.4 87.7)">D2_FlexRay0_CB_RX</text>
<text x="83.9" y="87.7" transform="rotate(-90 83.9 87.7)">D3_FlexRay0_CB_TX</text>
<text x="86.3" y="87.7" transform="rotate(-90 86.3 87.7)">D4_FlexRay0_CB_TR_EN</text>
<text x="88.7" y="87.7" transform="rotate(-90 88.7 87.7)">A2_eTIMER0_ETC2</text>
<text x="91.1" y="87.7" transform="rotate(-90 91.1 87.7)">A4_eTIMER1_ETC0</text>
<text x="93.5" y="87.7" transform="rotate(-90 93.5 87.7)">D8_DSPI1_CS2</text>
<text x="96" y="87.7" transform="rotate(-90 96 87.7)">C4_DSPI0_CS0</text>
<text x="98.4" y="87.7" transform="rotate(-90 98.4 87.7)">G1_FCU0_F1</text>
<text x="100.8" y="87.7" transform="rotate(-90 100.8 87.7)">C13_eTIMER1_ETC1</text>
<text x="103.2" y="87.7" transform="rotate(-90 103.2 87.7)">C14_eTIMER1_ETC2</text>
<text x="105.7" y="87.7" transform="rotate(-90 105.7 87.7)">C5_DSPI0_SCK</text>
<text x="108.1" y="87.7" transform="rotate(-90 108.1 87.7)">C7_DSPI0_SIN</text>
<text x="110.5" y="87.7" transform="rotate(-90 110.5 87.7)">F12_eTIMER1_ETC3</text>
<text x="112.9" y="87.7" transform="rotate(-90 112.9 87.7)">F13_eTIMER1_ETC4</text>
<text x="115.4" y="87.7" transform="rotate(-90 115.4 87.7)">F8_NEXUS0_MSEO1</text>
<text x="117.8" y="87.7" transform="rotate(-90 117.8 87.7)">F6_NEXUS0_MDO1</text>
<text x="120.2" y="87.7" transform="rotate(-90 120.2 87.7)">F4_NEXUS0_MDO3</text>
<text x="49.9" y="133.8" transform="rotate(-90 49.9 133.8)">E0_ADC1_AN5</text>
<text x="52.3" y="133.8" transform="rotate(-90 52.3 133.8)">C0_ADC1_AN3</text>
<text x="54.8" y="133.8" transform="rotate(-90 54.8 133.8)">B15_ADC1_AN2</text>
<text x="59.6" y="133.8" transform="rotate(-90 59.6 133.8)">E14_DSPI3_SOUT</text>
<text x="71.7" y="133.8" transform="rotate(-90 71.7 133.8)">B2_LIN0_TXD</text>
<text x="79" y="133.8" transform="rotate(-90 79 133.8)">NMI</text>
<text x="81.4" y="133.8" transform="rotate(-90 81.4 133.8)">B1_CAN0_RXD</text>
<text x="83.8" y="133.8" transform="rotate(-90 83.8 133.8)">A15_SafetyPort0_RXD</text>
<text x="86.3" y="133.8" transform="rotate(-90 86.3 133.8)">C12_eTIMER0_ETC5</text>
<text x="88.7" y="133.8" transform="rotate(-90 88.7 133.8)">A0_eTIMER0_ETC0</text>
<text x="91.1" y="133.8" transform="rotate(-90 91.1 133.8)">A1_eTIMER0_ETC1</text>
<text x="93.5" y="133.8" transform="rotate(-90 93.5 133.8)">F11_NEXUS0_EVTI</text>
<text x="96" y="133.8" transform="rotate(-90 96 133.8)">F10_NEXUS0_EVTO</text>
<text x="98.4" y="133.8" transform="rotate(-90 98.4 133.8)">A3_eTIMER0_ETC3</text>
<text x="100.8" y="133.8" transform="rotate(-90 100.8 133.8)">C11_eTIMER0_ETC4</text>
<text x="103.3" y="133.8" transform="rotate(-90 103.3 133.8)">F9_NEXUS0_MSEO0</text>
<text x="105.7" y="133.8" transform="rotate(-90 105.7 133.8)">B6_CLKOUT</text>
<text x="108.1" y="133.8" transform="rotate(-90 108.1 133.8)">C6_DSPI0_SOUT</text>
<text x="110.5" y="133.8" transform="rotate(-90 110.5 133.8)">C3_DSPI0_CS1</text>
<text x="112.9" y="133.8" transform="rotate(-90 112.9 133.8)">D6_DSPI0_CS2</text>
<text x="115.4" y="133.8" transform="rotate(-90 115.4 133.8)">D5_DSPI0_CS3</text>
<text x="117.8" y="133.8" transform="rotate(-90 117.8 133.8)">F7_NEXUS0_MCKO</text>
<text x="120.2" y="133.8" transform="rotate(-90 120.2 133.8)">F5_NEXUS0_MDO2</text>
<text x="49.9" y="160.5" transform="rotate(-90 49.9 160.5)">G4_FlexPWM0_B2</text>
<text x="52.3" y="162.9" transform="rotate(-90 52.3 162.9)">D11_FlexPWM0_B0</text>
<text x="54.8" y="162.9" transform="rotate(-90 54.8 162.9)">E10_ADC1_AN8</text>
<text x="57.2" y="162.9" transform="rotate(-90 57.2 162.9)">D15_ADC1_AN4</text>
<text x="59.6" y="162.9" transform="rotate(-90 59.6 162.9)">G9_FlexPWM0_FAULT1</text>
<text x="62" y="162.9" transform="rotate(-90 62 162.9)">G11_FlexPWM0_FAULT3</text>
<text x="64.4" y="162.9" transform="rotate(-90 64.4 162.9)">F1_FlexRay0_DBG1</text>
<text x="66.9" y="162.9" transform="rotate(-90 66.9 162.9)">A9_DSPI2_CS1</text>
<text x="69.3" y="162.9" transform="rotate(-90 69.3 162.9)">A11_DSPI2_SCK</text>
<text x="71.7" y="162.9" transform="rotate(-90 71.7 162.9)">A13_DSPI2_SIN</text>
<text x="81.4" y="162.9" transform="rotate(-90 81.4 162.9)">A6_DSPI1_SCK</text>
<text x="83.8" y="162.9" transform="rotate(-90 83.8 162.9)">A8_DSPI1_SIN</text>
<text x="86.3" y="162.9" transform="rotate(-90 86.3 162.9)">A14_SafetyPort0_TXD</text>
<text x="88.7" y="162.9" transform="rotate(-90 88.7 162.9)">G2_FlexPWM0_X2</text>
<text x="91.1" y="162.9" transform="rotate(-90 91.1 162.9)">D9_FlexPWM0_X0</text>
<text x="96" y="162.9" transform="rotate(-90 96 162.9)">F14_LIN1_TXD</text>
<text x="98.4" y="162.9" transform="rotate(-90 98.4 162.9)">G3_FlexPWM0_A2</text>
<text x="100.8" y="162.9" transform="rotate(-90 100.8 162.9)">D10_FlexPWM0_A0</text>
<text x="103.2" y="162.9" transform="rotate(-90 103.2 162.9)">F3_FlexRay0_DBG3</text>
<text x="105.7" y="162.9" transform="rotate(-90 105.7 162.9)">C8_DSPI1_CS1</text>
<text x="108.1" y="162.9" transform="rotate(-90 108.1 162.9)">B12_ADC0/1_AN14</text>
<text x="110.5" y="162.9" transform="rotate(-90 110.5 162.9)">B11_ADC0/1_AN13</text>
<text x="112.9" y="162.9" transform="rotate(-90 112.9 162.9)">B9_ADC0/1_AN11</text>
<text x="115.4" y="162.9" transform="rotate(-90 115.4 162.9)">E7_ADC0_AN10</text>
<text x="117.8" y="162.9" transform="rotate(-90 117.8 162.9)">E6_ADC0_AN9</text>
<text x="120.2" y="162.9" transform="rotate(-90 120.2 162.9)">E5_ADC0_AN8</text>
<text x="122.6" y="162.9" transform="rotate(-90 122.6 162.9)">C1_ADC0_AN2</text>
<text x="125.1" y="162.9" transform="rotate(-90 125.1 162.9)">E1_ADC0_AN4</text>
<text x="49.9" y="209" transform="rotate(-90 49.9 209)">D14_FlexPWM0_B1</text>
<text x="52.3" y="209" transform="rotate(-90 52.3 209)">G7_FlexPWM0_B3</text>
<text x="54.7" y="209" transform="rotate(-90 54.7 209)">B14_ADC1_AN1</text>
<text x="57.2" y="209" transform="rotate(-90 57.2 209)">E8_ADC1_AN6</text>
<text x="59.6" y="209" transform="rotate(-90 59.6 209)">G8_FlexPWM0_FAULT0</text>
<text x="62" y="209" transform="rotate(-90 62 209)">G10_FlexPWM0_FAULT2</text>
<text x="64.5" y="209" transform="rotate(-90 64.5 209)">F0_FlexRay0_DBG0</text>
<text x="66.9" y="209" transform="rotate(-90 66.9 209)">C10_DSPI2_CS2</text>
<text x="69.3" y="209" transform="rotate(-90 69.3 209)">A10_DSPI2_CS0</text>
<text x="71.7" y="209" transform="rotate(-90 71.7 209)">A12_DSPI2_SOUT</text>
<text x="74.1" y="209" transform="rotate(-90 74.1 209)">RESET</text>
<text x="79" y="209" transform="rotate(-90 79 209)">G0_FCU0_F0</text>
<text x="81.4" y="209" transform="rotate(-90 81.4 209)">A5_DSPI1_CS0</text>
<text x="83.8" y="209" transform="rotate(-90 83.8 209)">A7_DSPI1_SOUT</text>
<text x="86.3" y="209" transform="rotate(-90 86.3 209)">B0_CAN0_TXD</text>
<text x="88.7" y="209" transform="rotate(-90 88.7 209)">D12_FlexPWM0_X1</text>
<text x="91.1" y="209" transform="rotate(-90 91.1 209)">G5_FlexPWM0_X3</text>
<text x="93.5" y="209" transform="rotate(-90 93.5 209)">C9_DSPI2_CS3</text>
<text x="96" y="209" transform="rotate(-90 96 209)">F15_LIN1_RXD</text>
<text x="98.4" y="209" transform="rotate(-90 98.4 209)">D13_FlexPWM0_A1</text>
<text x="100.8" y="209" transform="rotate(-90 100.8 209)">G6_FlexPWM0_A3</text>
<text x="103.2" y="209" transform="rotate(-90 103.2 209)">F2_FlexRay0_DBG2</text>
<text x="105.7" y="209" transform="rotate(-90 105.7 209)">D7_DSPI1_CS3</text>
<text x="108.1" y="209" transform="rotate(-90 108.1 209)">B7_ADC0_AN0</text>
<text x="110.5" y="209" transform="rotate(-90 110.5 209)">B13_ADC1_AN0</text>
<text x="112.9" y="209" transform="rotate(-90 112.9 209)">B10_ADC0/1_AN12</text>
<text x="115.4" y="209" transform="rotate(-90 115.4 209)">E2_ADC0_AN5</text>
<text x="117.8" y="209" transform="rotate(-90 117.8 209)">B8_ADC0_AN1</text>
<text x="120.2" y="209" transform="rotate(-90 120.2 209)">C2_ADC0_AN3</text>
<text x="122.6" y="209" transform="rotate(-90 122.6 209)">E4_ADC0_AN7</text>
<text x="125.1" y="209" transform="rotate(-90 125.1 209)">E3_ADC0_AN6</text>
</g>
</svg>
